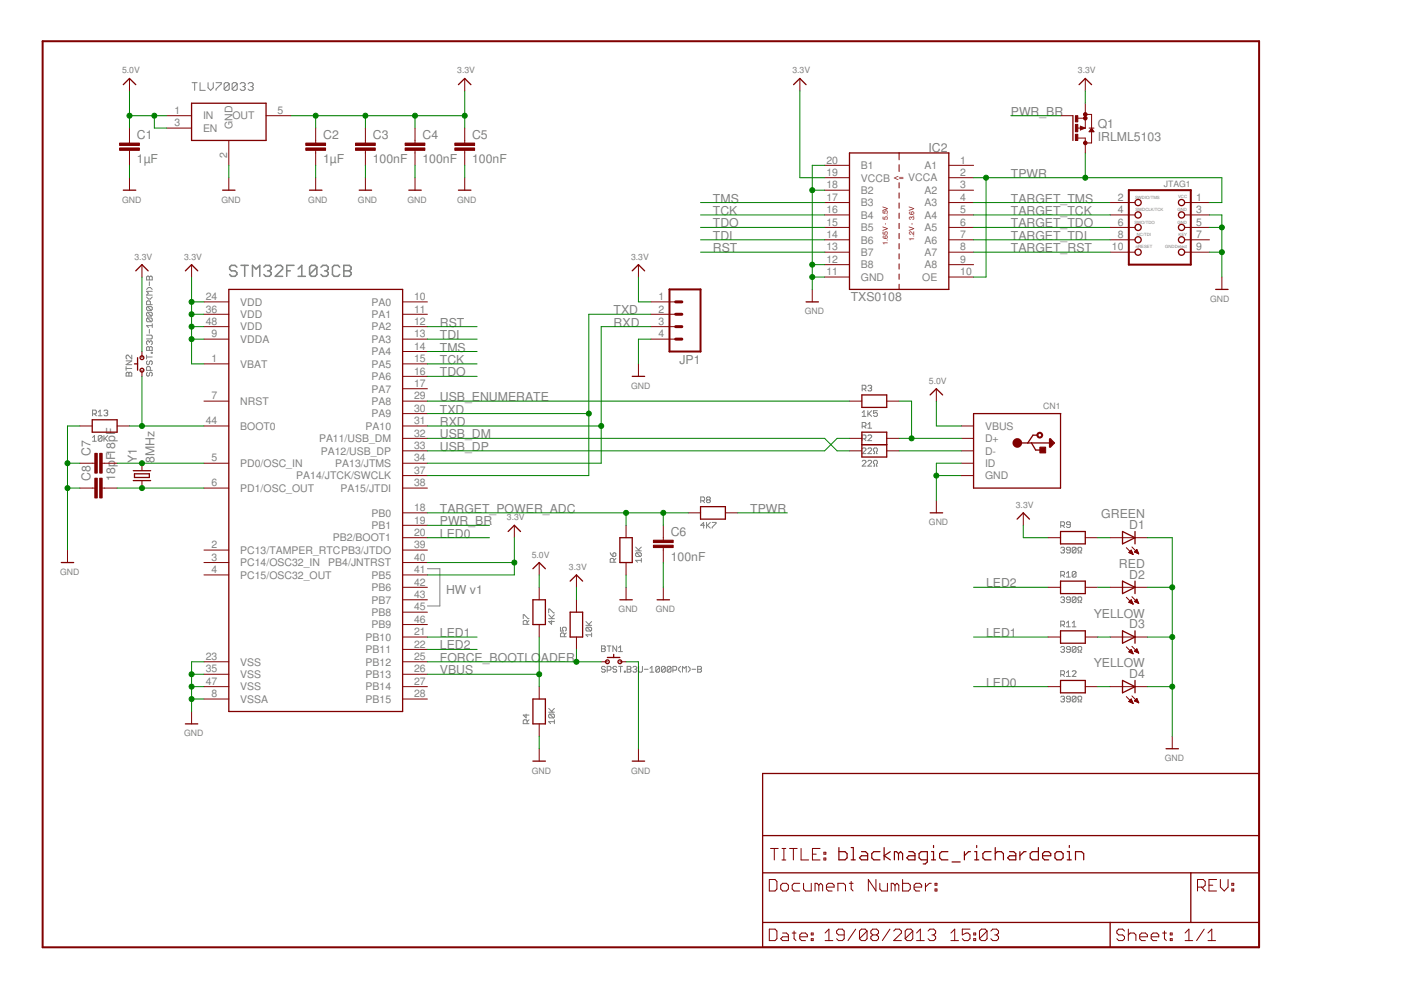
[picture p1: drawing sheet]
<svg xmlns="http://www.w3.org/2000/svg" width="297mm" height="210mm" viewBox="0 0 297 210" stroke-linecap="round" stroke-linejoin="round" font-family="sans-serif">
<g fill="none" stroke="#808080" stroke-width=".32">
<path d="M50.2 56.6l-.4-.3h-.7l-.4 .3v.4l.4 .4h.7l.4 .4v.4l-.4 .4h-.7l-.4-.4M51.1 56.3h1.5M51.9 56.3v2.3M53.5 58.6v-2.3l.8 .7 .8-.7v2.3M55.9 56.6l.4-.3h.8l.4 .3v.4l-.4 .4M56.7 57.4h.4M57.1 57.4l.4 .4v.4l-.4 .4h-.8l-.4-.4M58.4 56.6l.4-.3h.7l.4 .3v.4l-1.5 1.6h1.5M60.8 57.4h.8M62.3 56.3h-1.5v2.3M63.2 58.6h1.5M63.2 57l.8-.7v2.3"/>
<path d="M67.2 56.6l-.4-.3h-.8l-.4 .3v1.6M67.2 56.6v1.6l-.4 .4h-.8l-.4-.4M67.2 56.6l-1.6 1.6M68.1 56.6l.4-.3h.7l.4 .3v.4l-.4 .4M68.8 57.4h.4M69.2 57.4l.4 .4v.4l-.4 .4h-.7l-.4-.4M72 56.6l-.4-.3h-.7l-.4 .3v1.6l.4 .4h.7l.4-.4M72.9 56.3h1.2l.3 .3v.4l-.3 .4 .3 .4v.4l-.3 .4h-1.2zM72.9 57.4h1.2"/>
</g>
<g fill="none" stroke="#808080" stroke-width=".21">
<path d="M40.7 17.5h1.1M41.3 17.5v1.7M42.4 17.5v1.7h1.1M44.1 17.5v1.1l.6 .6 .5-.6v-1.1M45.8 17.5h1.1v.3l-1.1 1.1v.3M48.6 17.8l-.3-.3h-.5l-.3 .3v1.1M48.6 17.8v1.1l-.3 .3h-.5l-.3-.3M48.6 17.8l-1.1 1.1M50.3 17.8l-.3-.3h-.5l-.3 .3v1.1M50.3 17.8v1.1l-.3 .3h-.5l-.3-.3M50.3 17.8l-1.1 1.1M50.9 17.8l.3-.3h.5l.3 .3v.3l-.3 .3"/>
<path d="M51.5 18.4h.2M51.7 18.4l.3 .2v.3l-.3 .3h-.5l-.3-.3M52.6 17.8l.3-.3h.5l.3 .3v.3l-.3 .3M53.1 18.4h.3M53.4 18.4l.3 .2v.3l-.3 .3h-.5l-.3-.3M31.1 58.7l.2-.2 .4 .2 .4-.2 .2 .2v.7h-1.2zM31.7 58.7v.7M31.7 59.8v.8M26.7 76.5h1.2l-1.2 .8h1.2M26.7 77.7v.8M26.7 78.1h1.2M26.9 78.9l.4 .2 .4-.2 .2 .2v.6h-1.2v-.6z"/>
<path d="M27.3 79.1v.6M27.9 75.3v.8l-.8-.8h-.2l-.2 .2v.4l.2 .2M31.1 73.7l.2-.2 .4 .2 .4-.2 .2 .2v.6h-1.2zM31.1 75.3v.8M31.1 71.1h1l.2 .2v.4l-.2 .2h-1M31.1 75.7h1.2M31.1 63l.4 .4h.4l.4-.4M31.1 61.4l.4-.4h.4l.4 .4M31.3 66.2h.8l.2 .2v.4l-.2 .2M31.3 78.9l-.2 .2v.4l.4 .2 .2-.2v-.4l.4-.2 .2 .2v.4l-.2 .2M31.3 65l-.2 .2v.4l.2 .2h.8M31.3 66.2l-.2 .2v.4l.2 .2h.8"/>
<path d="M31.3 67.4l-.2 .2v.4l.2 .2h.8M31.3 76.5l-.2 .2v.4l.2 .2 .4-.2v-.4l.2-.2 .4 .2v.4l-.2 .2M31.3 65h.8l.2 .2v.4l-.2 .2M31.3 67.4h.8l.2 .2v.4l-.2 .2M31.3 67.4l.8 .8M31.3 66.2l.8 .8M31.3 65l.8 .8M31.7 72.5l-.2-.2-.4 .2v.4l.2 .2M31.7 69.8v.9M31.7 72.5v.2M31.7 73.7v.6M31.7 72.5l.2-.2 .4 .2v.4l-.2 .2"/>
<path d="M31.9 64.6v-.6l-.2-.2h-.4l-.2 .2v.6h1.2M31.9 78.5v-.6l-.2-.2h-.4l-.2 .2v.6h1.2M32.1 74.7h.2v.2h-.2zM32.3 68.6v.8M32.3 69h-1.2l.4 .4M32.3 61.8h-1.2l.4 .4-.4 .4h1.2M19.6 92.8l.4-.4v1.2M19.6 93.6h.8M19.6 87.8h.6l.2-.2v-.5l-.2-.1h-.6v1.2M20 87.8l.4 .4M20.8 87.4l.4-.4v1.2M20.8 88.2h.8"/>
<path d="M21.6 92.5v.8l-.2 .3h-.4l-.2-.3M21.6 92.5l-.2-.1h-.4l-.2 .1v.8M21.6 92.5l-.8 .8M22 92.4v1.2M22 87.1l.2-.1h.4l.2 .1-.2 .5M22.2 92.9l.6 .7M22.4 87.6h.2M22.6 87.6l.2 .2-.2 .4h-.4l-.2-.2M22.8 92.4l-.8 .8M182.8 95.2l.2-.2h.4l.2 .2v.2l-.8 .8h.8M182.8 82.5h.6l.2-.2v-.4l-.2-.2h-.6v1.2M182.8 90.4h.6l.2-.2v-.4l-.2-.2h-.6v1.2"/>
<path d="M182.8 93h.6l.2-.2v-.4l-.2-.2h-.6v1.2M182.8 97.8l.2-.2h.4l.2 .2v.2l-.8 .8h.8M182.8 87.5l.4-.4v1.2M182.8 88.3h.8M183.2 90.4l.4 .4M183.2 93l.4 .4M183.2 82.5l.4 .4M184 95.2l.2-.2h.4l.2 .2v.2l-.8 .8h.8M184 81.9l.2-.2h.4l.2 .2-.2 .4M184 92.4l.2-.2h.4l.2 .2v.2l-.8 .8h.8M184 97.8l.2-.2h.4l.2 .2v.2l-.8 .8h.8M184 87.1v1.2"/>
<path d="M184 90l.4-.4v1.2M184 90.8h.8M184.2 87.7l.6 .6M184.4 82.3h.2M184.6 82.3l.2 .2-.2 .4h-.4l-.2-.2M184.8 87.1l-.8 .8M185.2 96.2h.2v-.4l-.2-.2v-.4l.2-.2h.4l.2 .2v.4l-.2 .2v.4h.2M185.2 98.8h.2v-.4l-.2-.2v-.4l.2-.2h.4l.2 .2v.4l-.2 .2v.4h.2M186 87.1h-.8v.6l.4-.2 .4 .2v.4l-.2 .2h-.4l-.2-.2M129.4 117.2l.6 .8M130 117.4l.4-.2 .2 .2v.4l-.2 .2h-.4zM130.2 119.2v-.6l-.2-.2h-.4l-.2 .2v.6h1.2"/>
<path d="M130.6 118.4l-.4 .4M134.8 116.8h1.2M134.8 116l.8 .8M135 117.2h.8l.2 .2v.4l-.2 .2M135 117.2l-.2 .2v.4l.2 .2h.8M135 117.2l.8 .8M136 118.8h-1.2l.4 .4M136 118.4v.8M136 116l-.6 .6M148.6 106.2h.6l.2-.2v-.4l-.2-.2h-.6v1.2M149 106.2l.4 .4M149.4 111.4h-.8l.6-.6v1.2"/>
<path d="M149.8 110.8v1.2M150 106l-.2-.2 .2-.4h.4l.2 .2-.2 .4M150 106l-.2 .2 .2 .4h.4l.2-.2-.2-.4M150 111.4l.6 .6M150 106h.4M150.6 110.8l-.8 .8M151 110.8h.8v.2l-.8 .8v.2M224.9 111.4h.6l.2-.2v-.4l-.2-.2h-.6v1.2M224.9 116.2l.2-.2h.4l.2 .2-.2 .4M225.3 116.6h.2M225.3 111.4l.4 .4M225.5 116.6l.2 .2-.2 .4h-.4l-.2-.2"/>
<path d="M226.9 111.2h-.6l-.2-.2 .2-.4h.4l.2 .2v.9l-.2 .1h-.4l-.2-.1M226.9 116.6h-.6l-.2-.2 .2-.4h.4l.2 .2v.8l-.2 .2h-.4l-.2-.2M228.1 116.2l-.2-.2h-.4l-.2 .2v.8M228.1 116.2v.8l-.2 .2h-.4l-.2-.2M228.1 116.2l-.8 .8M228.5 117.2h.2v-.4l-.2-.2v-.4l.2-.2h.5l.1 .2v.4l-.1 .2v.4h.1M90.6 120.6h2.7v7.9h-2.7M110.9 131.2v-.9h.2l.9 .9h.2M111.8 132.4v-.6l-.3-.2h-.4l-.2 .2v.6h1.3M112.2 131.6l-.4 .4M116.3 129.9v-.8h.2l.8 .8h.2M116.3 131.2h1.2"/>
<path d="M116.3 130.3l.8 .9M116.9 131.6v.8l-.6-.6h1.2M117.5 130.3l-.6 .7M118.8 133v.8h.6l-.2-.4 .2-.4h.4l.3 .2v.4l-.3 .2M119.7 135v-.6l-.3-.2h-.4l-.2 .2v.6h1.3M120.1 134.2l-.4 .4M124.2 132.6h1.2M124.2 131.8l.8 .8M124.4 133h.8l.2 .2v.4l-.2 .2M124.4 133l-.2 .2v.4l.2 .2h.8M124.4 133l.8 .8M125.4 134.6h-1.2l.4 .4"/>
<path d="M125.4 134.2v.8M125.4 131.8l-.6 .6M127.5 136.9h.6l.2 .3-.2 .4 .2 .4-.2 .2h-.6zM127.5 137.6h.6M128.7 136.9h.8M129.1 136.9v1.3M130.7 136.9v1.3l-.8-1.3v1.3M131.1 137.4l.5-.5v1.3M131.1 138.2h.9M224.9 126.8l.2-.2h.4l.2 .2-.2 .4M224.9 122h.6l.2-.2v-.4l-.2-.2h-.6v1.2M224.9 132.5h.6l.2-.2v-.4l-.2-.2h-.6v1.2"/>
<path d="M224.9 137.3l.2-.2h.4l.2 .2-.2 .4M225.3 127.2h.2M225.3 137.7h.2M225.3 122l.4 .4M225.3 132.5l.4 .4M225.5 127.2l.2 .2-.2 .4h-.4l-.2-.2M225.5 137.7l.2 .2-.2 .4h-.4l-.2-.2M226.1 121.6l.4-.4v1.2M226.1 132.1l.4-.4v1.2M226.1 122.4h.8M226.1 132.9h.8M226.9 127.2h-.6l-.2-.2 .2-.4h.4l.2 .2v.8l-.2 .2h-.4l-.2-.2"/>
<path d="M226.9 137.7h-.6l-.2-.2 .2-.4h.4l.2 .2v.8l-.2 .2h-.4l-.2-.2M227.3 132.9h.8M227.3 132.1l.4-.4v1.2M228.1 126.8l-.2-.2h-.4l-.2 .2v.8M228.1 126.8v.8l-.2 .2h-.4l-.2-.2M228.1 121.4l-.2-.2h-.4l-.2 .2v.8M228.1 137.3l-.2-.2h-.4l-.2 .2v.8M228.1 121.4v.8l-.2 .2h-.4l-.2-.2M228.1 137.3v.8l-.2 .2h-.4l-.2-.2M228.1 126.8l-.8 .8M228.1 137.3l-.8 .8M228.1 121.4l-.8 .8"/>
<path d="M228.5 127.8h.2v-.4l-.2-.2v-.4l.2-.2h.5l.1 .2v.4l-.1 .2v.4h.1M228.5 138.3h.2v-.4l-.2-.2v-.4l.2-.2h.5l.1 .2v.4l-.1 .2v.4h.1M111.5 151.4v.8l-.6-.6h1.3M111.8 153.4v-.6l-.3-.2h-.4l-.2 .2v.6h1.3M112.2 152.6l-.4 .4M116.3 151h1.2M116.3 150.2l.8 .8M116.5 151.4h.8l.2 .2v.4l-.2 .2M116.5 151.4l-.2 .2v.4l.2 .2h.8M116.5 151.4l.8 .8M117.5 153h-1.2l.4 .4M117.5 152.6v.8"/>
<path d="M117.5 150.2l-.6 .6M128.3 141.5l-.2-.2h-.4l-.2 .4 .2 .2h.4l.2 .4-.2 .2h-.4l-.2-.2M128.7 142.1h.6l.2-.2v-.4l-.2-.2h-.6v1.2M130.7 141.5l-.1-.2h-.4l-.3 .2 .3 .4h.4l.1 .2-.1 .4h-.4l-.3-.2M131.1 141.3h.9M131.6 141.3v1.2M132.4 142.3h.2v.2h-.2zM133 141.3h.6l.2 .2-.2 .4 .2 .4-.2 .2h-.6zM133 141.9h.6M134.2 141.5l.2-.2h.4l.2 .2-.2 .4M134.6 141.9h.2M134.8 141.9l.2 .2-.2 .4h-.4l-.2-.2"/>
<path d="M135.4 141.3v1l.2 .2h.4l.2-.2v-1M136.6 141.9h.8M137.8 142.5h.8M137.8 141.7l.4-.4v1.2M139.8 141.5l-.2-.2h-.4l-.2 .2v.8M139.8 141.5v.8l-.2 .2h-.4l-.2-.2M139.8 141.5l-.8 .8M141.1 141.5l-.3-.2h-.4l-.1 .2v.8M141.1 141.5v.8l-.3 .2h-.4l-.1-.2M141.1 141.5l-.8 .8M142.3 141.5l-.2-.2h-.4l-.2 .2v.8M142.3 141.5v.8l-.2 .2h-.4l-.2-.2"/>
<path d="M142.3 141.5l-.8 .8M142.7 142.1h.6l.2-.2v-.4l-.2-.2h-.6v1.2M144.3 141.3l-.4 .4v.4l.4 .4M144.7 142.5v-1.2l.4 .4 .4-.4v1.2M145.9 141.3l.4 .4v.4l-.4 .4M146.7 141.9h.8M147.9 141.3h.6l.2 .2-.2 .4 .2 .4-.2 .2h-.6zM147.9 141.9h.6M224.9 143h.6l.2-.2v-.4l-.2-.2h-.6v1.2M224.9 147.8l.2-.2h.4l.2 .2-.2 .4M225.3 148.2h.2M225.3 143l.4 .4"/>
<path d="M225.5 148.2l.2 .2-.2 .4h-.4l-.2-.2M226.1 142.6l.4-.4v1.2M226.1 143.4h.8M226.9 148.2h-.6l-.2-.2 .2-.4h.4l.2 .2v.8l-.2 .2h-.4l-.2-.2M227.3 142.4l.2-.2h.4l.2 .2v.2l-.8 .8h.8M228.1 147.8l-.2-.2h-.4l-.2 .2v.8M228.1 147.8v.8l-.2 .2h-.4l-.2-.2M228.1 147.8l-.8 .8M228.5 148.8h.2v-.4l-.2-.2v-.4l.2-.2h.5l.1 .2v.4l-.1 .2v.4h.1"/>
</g>
<g fill="none" stroke="#800000" stroke-width=".21">
<path d="M27.5 16.6v2.7M98.5 16.6v2.7M169.6 16.6v2.7M230.1 16.6v2.7M27.5 27.2v3.1M27.5 31.9v3.2M27.5 37.7v2.6M35.3 27.2h5.3M35.3 24.5h5.3M48.5 29.8v5.3M48.5 37.7v2.6M56.4 24.5h5.3"/>
<path d="M66.9 27.2v3.1M66.9 31.9v3.2M66.9 37.7v2.6M77.5 27.2v3.1M77.5 31.9v3.2M77.5 37.7v2.6M88 27.2v3.1M88 31.9v3.2M88 37.7v2.6M98.5 27.2v3.1M98.5 31.9v3.2M98.5 37.7v2.6"/>
<path d="M174.8 37.7h5.3M174.8 35.1h5.3M190.6 32.4v1.5M190.6 34.9v1.5M190.6 38.7v1.2M201.2 37.7h5.2M201.2 35.1h5.2M224.9 24.5h2.6M228.5 29.3h1.6v3.1M228.5 27.2h1.6M228.5 25.1h1.6M229.1 26.8l1 .4-1 .4z"/>
<path d="M230.1 21.9v5.3M230.1 24.3h1.3v6h-1.3M230.9 27.2h1M231.4 27.2l.5 .7h-1zM30.1 56.1v2.6M40.6 56.1v2.6M135.4 56.1v2.6M174.8 42.9h5.3M174.8 45.6h5.3M174.8 48.2h5.3M174.8 50.8h5.3M174.8 53.5h5.3"/>
<path d="M174.8 40.3h5.3M174.8 58.7h5.3M174.8 56.1h5.3M190.6 40.9v1.1M190.6 43v1.2M190.6 45.2v1.1M190.6 47.3v1.2M190.6 49.5v1.1M190.6 51.6v1.2M190.6 53.8v1.1M190.6 55.9v1.2M190.6 58.1v1.1"/>
<path d="M201.2 42.9h5.2M201.2 45.6h5.2M201.2 48.2h5.2M201.2 50.8h5.2M201.2 53.5h5.2M201.2 40.3h5.2M201.2 58.7h5.2M201.2 56.1h5.2M235.4 42.9h5.2M235.4 45.6h5.2M235.4 48.2h5.2M235.4 50.8h5.2"/>
<path d="M235.4 53.5h5.2M251.2 42.9h5.2M251.2 45.6h5.2M251.2 48.2h5.2M251.2 50.8h5.2M251.2 53.5h5.2M259.1 58.7v2.7M30.1 74.5v1.3M30.1 78.5v1.3M43.2 64h5.3M43.2 66.6h5.3M43.2 69.3h5.3"/>
<path d="M43.2 71.9h5.3M43.2 77.2h5.3M85.4 64h5.2M85.4 66.6h5.2M85.4 69.3h5.2M85.4 71.9h5.2M85.4 74.5h5.2M85.4 77.2h5.2M85.4 79.8h5.2M135.4 77.2v2.6M138 64h5.3M138 66.6h5.3"/>
<path d="M138 69.3h5.3M138 71.9h5.3M172.2 61.4v2.6M190.6 60.3v1.1M16.9 90.3h2.7M16.9 98.2h3.2M21.7 98.2h3.1M24.8 90.3h2.7M30.1 98.2v1.6M43.2 85h5.3M43.2 90.3h5.3M43.2 98.2h5.3"/>
<path d="M85.4 82.4h5.2M85.4 85h5.2M85.4 87.7h5.2M85.4 90.3h5.2M85.4 92.9h5.2M85.4 95.6h5.2M85.4 98.2h5.2M180.1 85h2.6M180.1 92.9h2.6M180.1 95.6h2.6M188 85h2.6M188 92.9h2.6"/>
<path d="M188 95.6h2.6M198.5 82.4v2.6M203.8 90.3h2.6M203.8 92.9h2.6M203.8 95.6h2.6M203.8 98.2h2.6M14.3 116.6v2.7M16.9 103.5h3.2M21.7 103.5h3.1M30.1 101.9v1.6M43.2 103.5h5.3M43.2 116.6h5.3"/>
<path d="M43.2 119.3h5.3M85.4 100.8h5.2M85.4 103.5h5.2M85.4 108.7h5.2M85.4 111.4h5.2M85.4 114h5.2M85.4 116.6h5.2M85.4 119.3h5.2M109.1 111.4v2.6M114.3 119.3v2.6M132.7 111.4v2.6M132.7 119.3v2.6"/>
<path d="M140.6 111.4v3.1M140.6 116.1v3.2M145.9 108.7h2.6M153.8 108.7h2.6M198.5 106.1v2.6M203.8 100.8h2.6M217 108.7v2.7M222.2 114h2.7M230.1 114h2.6M235.4 114h7.9M238.8 116.1l1.4 1.5M239.4 117.1h.7"/>
<path d="M239.4 117.2h.7M239.5 117h.5M239.6 116.8h.3M239.7 117.3h.5M239.8 116.7h.1M239.8 116.6l.4 1-.9-.4zM240 116l1.4 1.4M240 117.5h.2M240.6 117h.6M240.6 117.1h.7M240.7 116.8h.5M240.8 116.7h.3"/>
<path d="M240.9 117.2h.4M241 116.6h.1M241 116.5l.4 .9-.9-.4zM241.2 117.3h.2M43.2 121.9h5.3M85.4 121.9h5.2M85.4 124.5h5.2M85.4 127.2h5.2M85.4 129.8h5.2M85.4 132.4h5.2M85.4 135.1h5.2M85.4 137.7h5.2"/>
<path d="M114.3 124.5v2.7M114.3 132.4v2.7M122.2 121.9v2.6M122.2 127.2v2.6M122.2 135.1v2.6M132.7 124.5v2.7M140.6 124.5v2.7M222.2 124.5h2.7M222.2 135.1h2.7M230.1 124.5h2.6M230.1 135.1h2.6M235.4 124.5h7.9"/>
<path d="M235.4 135.1h7.9M238.8 126.6l1.4 1.5M238.8 137.2l1.4 1.4M239.3 127.7l.9 .4M239.3 127.7h.8M239.4 138.2h.7M239.5 127.6h.5M239.5 138.3h.6M239.5 138h.5M239.6 127.4h.4M239.6 127.8h.5M239.6 137.9h.3"/>
<path d="M239.7 127.3h.2M239.8 138.4h.4M239.8 137.8h.1M239.8 127.2h.1M239.8 127.2l-.5 .5M239.8 127.2l.4 .9M239.8 137.7l.4 .9-.9-.4zM239.9 127.9h.3M240 126.5l1.4 1.5M240 137l1.4 1.5M240.1 138.5h.1M240.2 128.1h.1"/>
<path d="M240.5 127.6h.8M240.5 127.6l.9 .4M240.6 138h.6M240.6 127.4h.6M240.7 138.2h.6M240.7 137.9h.5M240.8 127.3h.4M240.8 127.7h.5M240.8 137.8h.3M240.9 127.2h.2M240.9 137.6h.2M241 138.3h.3"/>
<path d="M241 127l-.5 .6M241 127l.4 1M241 127h.1M241 137.6l.4 .9-.9-.4zM241.1 127.8h.3M241.3 138.4h.1M241.4 127.9h.1M40.6 150.9v2.6M43.2 143h5.3M43.2 140.3h5.3M43.2 145.6h5.3M43.2 148.2h5.3"/>
<path d="M85.4 143h5.2M85.4 140.3h5.2M85.4 145.6h5.2M85.4 148.2h5.2M114.3 145.6v2.6M114.3 153.5v2.6M114.3 158.7v2.7M127.5 140.3h1.3M131.4 140.3h1.3M135.4 158.7v2.7M222.2 145.6h2.7M230.1 145.6h2.6"/>
<path d="M235.4 145.6h7.9M238.8 147.7l1.4 1.4M239.3 148.8h.8M239.4 148.6h.6M239.6 148.5h.4M239.6 148.9h.5M239.7 148.4h.2M239.8 148.3h.1M239.8 148.2l.4 .9-.9-.4zM239.9 149h.3M240 147.6l1.4 1.4M240.2 149.1h.1"/>
<path d="M240.5 148.6l.9 .4M240.5 148.6l.5-.5 .4 .9M240.5 148.6h.8M240.6 148.5h.6M240.7 148.4h.5M240.8 148.8h.5M240.9 148.3h.2M241 148.1h.1M241.1 148.9h.3M241.4 149h.1M248.5 156.1v2.6M163.4 179.9h1.6"/>
<path d="M164.2 179.9v2.4M165.8 179.9h.8M166.2 179.9v2.4M167.4 179.9h1.6M168.2 179.9v2.4M169.8 179.9v2.4h1.6M173.9 179.9h-1.6v2.4h1.6M163.1 186.5h1.2l.4 .4v1.6l-.4 .4h-1.2zM163.1 197h1.2l.4 .4v1.6l-.4 .4h-1.2zM165.5 187.7l.4-.4h.9l.4 .4v.8l-.4 .4h-.9l-.4-.4zM165.8 182.3h.8M165.9 197.8h.9l.4 .4v1.2h-1.3l-.4-.4 .4-.4h1.3"/>
<path d="M168 197.8h.8M168.4 197.4v1.6l.4 .4M169.6 198.6h1.6v-.4l-.4-.4h-.8l-.4 .4v.8l.4 .4h.8M169.6 187.3h-1.2l-.4 .4v.8l.4 .4h1.2M170.4 187.3v1.2l.4 .4h1.2v-1.6M172 199h.4v.4h-.4zM172 197.8h.4v.4h-.4zM172.3 181.1h.8M173.6 187.7l-.4-.4h-.4v1.6M173.6 187.7v1.2M173.6 187.7l.4-.4 .4 .4v1.2M174.7 181.9h.4v.4h-.4z"/>
<path d="M174.7 180.7h.4v.4h-.4zM174.9 199.4h1.7M174.9 197.8l.8-.8v2.4M175.2 188.1h1.6v-.4l-.4-.4h-.8l-.4 .4v.8l.4 .4h.8M177.7 188.9v-1.6h1.2l.4 .4v1.2M179 198.2h-1.2l-.4-.4v-.4l.4-.4h.8l.4 .4v1.6l-.4 .4h-.8l-.4-.4M180.1 187.3h.8M180.5 186.9v1.6l.4 .4M181.4 197l-1.6 2.4M183.8 197.4v1.6l-.4 .4h-.8l-.4-.4M183.8 197.4l-.4-.4h-.8l-.4 .4v1.6M183.8 197.4l-1.6 1.6"/>
<path d="M185 198.2l-.4 .4v.4l.4 .4h.9l.4-.4v-.4l-.4-.4M185 198.2l-.4-.4v-.4l.4-.4h.9l.4 .4v.4l-.4 .4M185 198.2h.9M185.7 186.5v2.4l-1.6-2.4v2.4M186.5 187.3v1.2l.4 .4h1.3v-1.6M188.7 197l-1.6 2.4M189.5 197.4l.4-.4h.8l.4 .4v.4l-1.6 1.6h1.6M189.8 187.7l-.4-.4h-.4v1.6M189.8 187.7v1.2M189.8 187.7l.4-.4 .4 .4v1.2M191.4 186.5v2.4h1.2l.4-.4v-.8l-.4-.4h-1.2M193.5 197.4v1.6l-.4 .4h-.8l-.4-.4"/>
<path d="M193.5 197.4l-.4-.4h-.8l-.4 .4v1.6M193.5 197.4l-1.6 1.6M193.8 188.1h1.6v-.4l-.4-.4h-.8l-.4 .4v.8l.4 .4h.8M194.3 199.4h1.7M194.3 197.8l.8-.8v2.4M196.2 187.3v1.6M196.8 197.4l.4-.4h.8l.4 .4v.4l-.4 .4M197.4 187.3h-.4l-.8 .8M197.6 198.2h.4M198 198.2l.4 .4v.4l-.4 .4h-.8l-.4-.4M198.2 188.5h.4v.4h-.4zM198.2 187.3h.4v.4h-.4z"/>
<path d="M201.6 199.4h1.6M201.6 197.8l.8-.8v2.4M205.7 197h-1.7v1.2l.8-.4h.4l.5 .4v.8l-.5 .4h-.8l-.4-.4M206.5 199h.4v.4h-.4zM206.5 197.8h.4v.4h-.4zM209.3 197.4v1.6l-.4 .4h-.8l-.4-.4M209.3 197.4l-.4-.4h-.8l-.4 .4v1.6M209.3 197.4l-1.6 1.6M210.1 197.4l.4-.4h.8l.4 .4v.4l-.4 .4M210.9 198.2h.4M211.3 198.2l.4 .4v.4l-.4 .4h-.8l-.4-.4M238.4 197.4l-.4-.4h-.8l-.4 .4v.4l.4 .4h.8l.4 .4v.4l-.4 .4h-.8l-.4-.4"/>
<path d="M239.2 198.2l.4-.4h.8l.4 .4v1.2M239.2 197v2.4M241.6 198.6h1.7v-.4l-.5-.4h-.8l-.4 .4v.8l.4 .4h.8M244.1 198.6h1.6v-.4l-.4-.4h-.8l-.4 .4v.8l.4 .4h.8M246.5 197.8h.8M246.9 197.4v1.6l.4 .4M248.1 199h.4v.4h-.4zM248.1 197.8h.4v.4h-.4zM251.3 199.4h1.6M251.3 197.8l.8-.8v2.4M253.9 188.1h1.2l.4-.4v-.8l-.4-.4h-1.2v2.4M254.7 188.1l.8 .8"/>
<path d="M255.3 197l-1.6 2.4M256.1 199.4h1.6M256.1 197.8l.8-.8v2.4M256.3 187.7h.8M257.9 186.5h-1.6v2.4h1.6M258.7 186.5v1.6l.9 .8 .8-.8v-1.6M261.2 188.5h.4v.4h-.4zM261.2 187.3h.4v.4h-.4z"/>
</g>
<g fill="none" stroke="#800000" stroke-width=".28">
<path d="M26.1 17.9l1.4-1.3 1.3 1.3M97.2 17.9l1.3-1.3 1.3 1.3M168.3 17.9l1.3-1.3 1.3 1.3M228.8 17.9l1.3-1.3 1.3 1.3M40.6 21.9h15.8v7.9h-15.8zM180.1 32.4h21.1v29h-21.1zM227.5 24.5v5.3M229.6 27.2l-.4-.2v.3l.5-.1M231.4 27.4l.3 .4h-.5zM26.1 40.3h2.7M28.8 57.4l1.3-1.3 1.3 1.3M39.3 57.4l1.3-1.3 1.3 1.3"/>
<path d="M47.2 40.3h2.6M65.6 40.3h2.7M76.2 40.3h2.6M86.7 40.3h2.6M97.2 40.3h2.6M134 57.4l1.4-1.3 1.3 1.3M28.5 77.2h.7M29.2 75.8v2.7M48.5 61.4h36.9v89.5h-36.9zM134 79.8h2.7M170.9 64h2.6M257.7 61.4h2.7"/>
<path d="M19.6 89h5.2v2.6h-5.2zM28.3 99.8h3.6M182.7 91.6h5.3v5.3h-5.3zM182.7 83.7h5.3v2.7h-5.3zM182.7 94.3h5.3M197.2 83.7l1.3-1.3 1.4 1.3M215.7 93.9h6.8M218.7 93.9l.9 1.5h1.2M220 92.3h-1l-1.1 1.6M222.5 93.1h.2l.9 .8-.9 .9h-.2zM222.7 93.1v1.5M223.1 93.9l-.2 .4v-.8l.5 .4"/>
<path d="M224.9 87.7v15.8h-18.5v-15.8h18.5M13 119.3h2.6M28.3 101.9h3.6M28.5 100.5h3.2v.7h-3.2zM107.7 112.7l1.4-1.3 1.3 1.3M131.4 114h2.6v5.3h-2.6zM148.5 107.4h5.3v2.7h-5.3zM197.2 108.7h2.7M215.6 110.1l1.4-1.4 1.3 1.4M224.9 112.7h5.2v2.6h-5.2zM238 112.7l2.6 1.3-2.6 1.3zM240.6 112.7v2.6"/>
<path d="M113 127.2h2.6v5.2h-2.6zM113 120.6l1.3-1.3 1.3 1.3M120.9 129.8h2.6v5.3h-2.6zM120.9 123.2l1.3-1.3 1.3 1.3M128.8 139.4h2.6M130.1 138.7v.7M131.4 127.2h2.6M139.3 127.2h2.6M224.9 123.2h5.2v2.7h-5.2zM224.9 133.8h5.2v2.6h-5.2zM238 123.2l2.6 1.3-2.6 1.4zM238 133.8l2.6 1.3-2.6 1.3z"/>
<path d="M240.6 123.2v2.7M240.6 133.8v2.6M39.3 153.5h2.6M113 148.2h2.6v5.3h-2.6zM224.9 144.3h5.2v2.6h-5.2zM238 144.3l2.6 1.3-2.6 1.3zM240.6 144.3v2.6M247.2 158.7h2.7M113 161.4h2.6M134 161.4h2.7M161.7 164h105.3v36.9h-105.3zM161.7 177.2h105.3"/>
<path d="M161.7 185.1h105.3M161.7 195.6h105.3M235.4 195.6v5.3M252.5 185.1v10.5"/>
<circle cx="241.3" cy="45.6" r=".66"/>
<circle cx="241.3" cy="42.9" r=".66"/>
<circle cx="241.3" cy="48.2" r=".66"/>
<circle cx="241.3" cy="50.8" r=".66"/>
<circle cx="241.3" cy="53.5" r=".66"/>
<circle cx="250.5" cy="53.5" r=".66"/>
<circle cx="250.5" cy="42.9" r=".66"/>
<circle cx="250.5" cy="48.2" r=".66"/>
<circle cx="250.5" cy="50.8" r=".66"/>
<circle cx="250.5" cy="45.6" r=".66"/>
<circle cx="30.1" cy="75.8" r=".4"/>
<circle cx="30.1" cy="78.5" r=".4"/>
<circle cx="128.8" cy="140.3" r=".4"/>
<circle cx="131.4" cy="140.3" r=".4"/>
</g>
<g fill="#800000" stroke="#800000" stroke-width=".21">
<circle cx="230.1" cy="24.3" r=".38"/>
<circle cx="230.1" cy="25.1" r=".38"/>
<circle cx="230.1" cy="30.3" r=".38"/>
</g>
<g fill="#800000" stroke="#800000" stroke-width=".21">
<path d="M228 28.5h.5v1.3h-.5z"/>
<path d="M228 24.5h.5v1.3h-.5z"/>
<path d="M228 26.4h.5v1.5h-.5z"/>
<path d="M220.5 94.8h1.2v1.2h-1.2z"/>
<path d="M138.5 115.6h4.2v.5h-4.2z"/>
<path d="M138.5 114.5h4.2v.5h-4.2z"/>
<path d="M21.1 96.1h.6v4.2h-.6z"/>
<path d="M20.1 96.1h.5v4.2h-.5z"/>
<path d="M21.1 101.4h.6v4.2h-.6z"/>
<path d="M20.1 101.4h.5v4.2h-.5z"/>
<path d="M25.4 31.4h4.1v.5h-4.1z"/>
<path d="M25.4 30.3h4.1v.5h-4.1z"/>
<path d="M64.8 31.4h4.2v.5h-4.2z"/>
<path d="M64.8 30.3h4.2v.5h-4.2z"/>
<path d="M75.4 31.4h4.2v.5h-4.2z"/>
<path d="M75.4 30.3h4.2v.5h-4.2z"/>
<path d="M85.9 31.4h4.2v.5h-4.2z"/>
<path d="M85.9 30.3h4.2v.5h-4.2z"/>
<path d="M96.4 31.4h4.2v.5h-4.2z"/>
<path d="M96.4 30.3h4.2v.5h-4.2z"/>
</g>
<path d="M9 8.7h258v192.2h-258zM239.3 40.3h13.2v15.8h-13.2zM141.9 61.4h6.6v13.1h-6.6z" fill="none" stroke="#800000" stroke-width=".42"/>
<g fill="none" stroke="#800000" stroke-width=".25">
<path d="M177.9 179.7v2.6h1.3l.4-.4v-.9l-.4-.4h-1.3M180.5 179.7h.4v2.6M187.5 179.7v2.6M197.9 179.3v.4M207.1 179.3v.4M211 179.7v2.6M220.2 179.7v2.6h-1.3l-.5-.4v-.9l.5-.4h1.3M226.7 179.3v.4M180.5 182.3h.8M182.6 180.6h.9l.5 .4v1.3h-1.4l-.4-.4 .4-.5h1.4M186.6 180.6h-1.3l-.5 .4v.9l.5 .4h1.3M188.8 180.6l-1.3 .8 1.3 .9"/>
<path d="M190.5 181l-.4-.4h-.5v1.7M190.5 181v1.3M190.5 181l.4-.4 .5 .4v1.3M192.7 180.6h.8l.5 .4v1.3h-1.3l-.4-.4 .4-.5h1.3M196.6 182.3h-1.3l-.4-.4v-.9l.4-.4h1.3v2.2l-.4 .4h-.5M197.5 182.3h.9M197.5 180.6h.4v1.7M201 180.6h-1.3l-.5 .4v.9l.5 .4h1.3M201.8 182.8h1.8M204.5 180.6v1.7M205.8 180.6h-.5l-.8 .8M206.7 182.3h.8"/>
<path d="M206.7 180.6h.4v1.7M210.1 180.6h-1.3l-.4 .4v.9l.4 .4h1.3M211 181l.4-.4h.9l.4 .4v1.3M214.1 180.6h.8l.5 .4v1.3h-1.3l-.5-.4 .5-.5h1.3M216.2 180.6v1.7M217.6 180.6h-.5l-.9 .8M221 181.4h1.8v-.4l-.4-.4h-.9l-.5 .4v.9l.5 .4h.9M223.7 181l.4-.4h.9l.4 .4v.9l-.4 .4h-.9l-.4-.4zM226.3 182.3h.8M226.3 180.6h.4v1.7M228 182.3v-1.7h1.3l.5 .4v1.3"/>
</g>
<g fill="none" stroke="#800000" stroke-width="1">
<circle cx="215.7" cy="93.9" r=".51"/>
<circle cx="220.5" cy="92.3" r=".21"/>
</g>
<path d="M143.3 69.3h1.3M143.3 66.6h1.3M143.3 64h1.3M143.3 71.9h1.3" fill="none" stroke="#800000" stroke-width=".63"/>
<g fill="none" stroke="#008000" stroke-width=".21">
<path d="M27.5 19.3v7.9M98.5 19.3v7.9M169.6 19.3v18.4h5.2M230.1 19.3v2.6M27.5 35.1v2.6M27.5 24.5h7.8M32.7 24.5v2.7h2.6M48.5 35.1v2.6M61.7 24.5h36.8M66.9 24.5v2.7M66.9 35.1v2.6M77.5 24.5v2.7"/>
<path d="M77.5 35.1v2.6M88 24.5v2.7M88 35.1v2.6M98.5 35.1v2.6M174.8 35.1h-2.6v26.3M206.4 37.7h52.7v5.2h-2.7M209.1 37.7v21h-2.7M214.3 24.5h10.6M230.1 32.4v5.3M30.1 58.7v15.8M40.6 58.7v18.5h2.6M135.4 58.7v5.3h2.6"/>
<path d="M148.5 45.6h26.3M148.5 48.2h26.3M148.5 53.5h26.3M148.5 50.8h26.3M148.5 42.9h26.3M172.2 58.7h2.6M172.2 56.1h2.6M172.2 40.3h2.6M206.4 45.6h29M206.4 48.2h29M206.4 53.5h29M206.4 50.8h29"/>
<path d="M206.4 42.9h29M256.4 45.6h2.7v13.1M256.4 48.2h2.7M256.4 53.5h2.7M30.1 79.8v10.5M40.6 71.9h2.6M40.6 69.3h2.6M40.6 66.6h2.6M40.6 64h2.6M90.6 71.9h10.6M90.6 69.3h10.6M90.6 74.5h10.6"/>
<path d="M90.6 77.2h10.6M90.6 79.8h10.6M138 69.3h-10.5v28.9h-36.9M138 66.6h-13.2v34.2h-34.2M138 71.9h-2.6v5.3M14.3 98.2h2.6M16.9 90.3h-2.6v26.3M24.8 98.2h18.4M27.5 90.3h15.7M90.6 90.3h36.9M90.6 85h89.5M90.6 92.9h84.2l2.7 2.7h2.6"/>
<path d="M90.6 87.7h34.2M180.1 92.9h-2.6l-2.7 2.7h-84.2M190.6 85h2.7v7.9M190.6 92.9h13.2M190.6 95.6h13.2M198.5 85v5.3h5.3M203.8 98.2h-5.3v7.9M14.3 103.5h2.6M24.8 103.5h18.4M90.6 114h13.2M90.6 111.4h13.2M90.6 108.7h55.3"/>
<path d="M90.6 119.3h18.5M109.1 114v7.9h-18.5M132.7 108.7v2.7M140.6 108.7v2.7M140.6 119.3v5.2M156.4 108.7h10.5M198.5 100.8h5.3M217 111.4v2.6h5.2M232.7 114h2.7M243.3 114h5.2v42.1M90.6 135.1h10.6M90.6 137.7h10.6"/>
<path d="M114.3 121.9v2.6M114.3 135.1v10.5M122.2 124.5v2.7M122.2 137.7v2.6M132.7 121.9v2.6M206.4 135.1h15.8M206.4 124.5h15.8M232.7 135.1h2.7M232.7 124.5h2.7M243.3 135.1h5.2M243.3 124.5h5.2M40.6 148.2h2.6"/>
<path d="M40.6 145.6h2.6M40.6 143h2.6M43.2 140.3h-2.6v10.6M90.6 140.3h36.9M90.6 143h23.7M114.3 156.1v2.6M132.7 140.3h2.7v18.4M206.4 145.6h15.8M232.7 145.6h2.7M243.3 145.6h5.2"/>
</g>
<g fill="#008000" stroke="#008000" stroke-width=".21">
<circle cx="40.6" cy="148.2" r=".53"/>
<circle cx="40.6" cy="145.6" r=".53"/>
<circle cx="40.6" cy="143" r=".53"/>
<circle cx="259.1" cy="53.5" r=".53"/>
<circle cx="259.1" cy="48.2" r=".53"/>
<circle cx="198.5" cy="100.8" r=".53"/>
<circle cx="172.2" cy="56.1" r=".53"/>
<circle cx="172.2" cy="58.7" r=".53"/>
<circle cx="172.2" cy="40.3" r=".53"/>
<circle cx="14.3" cy="103.5" r=".53"/>
<circle cx="14.3" cy="98.2" r=".53"/>
<circle cx="248.5" cy="124.5" r=".53"/>
<circle cx="248.5" cy="135.1" r=".53"/>
<circle cx="248.5" cy="145.6" r=".53"/>
<circle cx="30.1" cy="98.2" r=".53"/>
<circle cx="209.1" cy="37.7" r=".53"/>
<circle cx="230.1" cy="37.7" r=".53"/>
<circle cx="127.5" cy="90.3" r=".53"/>
<circle cx="124.8" cy="87.7" r=".53"/>
<circle cx="40.6" cy="64" r=".53"/>
<circle cx="40.6" cy="66.6" r=".53"/>
<circle cx="40.6" cy="69.3" r=".53"/>
<circle cx="40.6" cy="71.9" r=".53"/>
<circle cx="109.1" cy="119.3" r=".53"/>
<circle cx="66.9" cy="24.5" r=".53"/>
<circle cx="77.5" cy="24.5" r=".53"/>
<circle cx="88" cy="24.5" r=".53"/>
<circle cx="98.5" cy="24.5" r=".53"/>
<circle cx="193.3" cy="92.9" r=".53"/>
<circle cx="27.5" cy="24.5" r=".53"/>
<circle cx="32.7" cy="24.5" r=".53"/>
<circle cx="114.3" cy="143" r=".53"/>
<circle cx="122.2" cy="140.3" r=".53"/>
<circle cx="132.7" cy="108.7" r=".53"/>
<circle cx="140.6" cy="108.7" r=".53"/>
<circle cx="30.1" cy="103.5" r=".53"/>
<circle cx="30.1" cy="90.3" r=".53"/>
</g>
<g font-size="2.6" fill="#808080">
<text x="29" y="29.4">C1</text>
<text x="68.5" y="29.4">C2</text>
<text x="79" y="29.4">C3</text>
<text x="89.6" y="29.4">C4</text>
<text x="100.1" y="29.4">C5</text>
<text x="214.3" y="24.5">PWR_BR</text>
<text x="232.7" y="29.8">IRLML5103</text>
<text x="232.7" y="27.2">Q1</text>
<text x="29" y="34.7">1µF</text>
<text x="68.5" y="34.7">1µF</text>
<text x="79" y="34.7">100nF</text>
<text x="89.6" y="34.7">100nF</text>
<text x="100.1" y="34.7">100nF</text>
<text x="196.9" y="32.2">IC2</text>
<text x="214.3" y="37.7">TPWR</text>
<text x="151.2" y="42.9">TMS</text>
<text x="151.2" y="45.6">TCK</text>
<text x="214.3" y="42.9">TARGET_TMS</text>
<text x="214.3" y="45.6">TARGET_TCK</text>
<text x="151.2" y="53.5">RST</text>
<text x="151.2" y="50.8">TDI</text>
<text x="151.2" y="48.2">TDO</text>
<text x="214.3" y="48.2">TARGET_TDO</text>
<text x="214.3" y="50.8">TARGET_TDI</text>
<text x="214.3" y="53.5">TARGET_RST</text>
<text x="180.4" y="63.7">TXS0108</text>
<text x="93.3" y="69.3">RST</text>
<text x="93.3" y="71.9">TDI</text>
<text x="130.1" y="69.3">RXD</text>
<text x="130.1" y="66.6">TXD</text>
<text x="93.3" y="74.5">TMS</text>
<text x="93.3" y="77.2">TCK</text>
<text x="144" y="77.2">JP1</text>
<text x="93.3" y="79.8">TDO</text>
<text x="93.3" y="85.1">USB_ENUMERATE</text>
<text x="93.3" y="87.7">TXD</text>
<text x="93.3" y="93">USB_DM</text>
<text x="93.3" y="95.6">USB_DP</text>
<text x="93.3" y="90.3">RXD</text>
<text x="19.2" y="101.9" transform="rotate(-90 19.2 101.9)">C8</text>
<text x="19.2" y="96.6" transform="rotate(-90 19.2 96.6)">C7</text>
<text x="24.4" y="101.9" transform="rotate(-90 24.4 101.9)">18p</text>
<text x="24.4" y="97.6" transform="rotate(-90 24.4 97.6)">F18pF</text>
<text x="29" y="98.2" transform="rotate(-90 29 98.2)">Y1</text>
<text x="32.7" y="98.2" transform="rotate(-90 32.7 98.2)">8MHz</text>
<text x="93.3" y="111.4">PWR_BR</text>
<text x="93.3" y="108.7">TARGET_POWER_ADC</text>
<text x="142.2" y="113.6">C6</text>
<text x="159.1" y="108.7">TPWR</text>
<text x="233.5" y="109.9">GREEN</text>
<text x="239.4" y="112.2">D1</text>
<text x="93.3" y="114">LED0</text>
<text x="142.2" y="118.9">100nF</text>
<text x="94.6" y="125.8">HW v1</text>
<text x="209.1" y="124.5">LED2</text>
<text x="237.2" y="120.5">RED</text>
<text x="239.4" y="122.7">D2</text>
<text x="231.9" y="131">YELLOW</text>
<text x="93.3" y="137.7">LED2</text>
<text x="93.3" y="135.1">LED1</text>
<text x="209.1" y="135.1">LED1</text>
<text x="239.4" y="133.2">D3</text>
<text x="93.3" y="143">VBUS</text>
<text x="93.3" y="140.3">FORCE_BOOTLO</text>
<text x="114.7" y="140.3">ADER</text>
<text x="231.9" y="141.5">YELLOW</text>
<text x="239.4" y="143.7">D4</text>
<text x="209.1" y="145.6">LED0</text>
</g>
<g font-size="2.2" fill="#808080">
<text x="37" y="26.8">3</text>
<text x="37" y="24.2">1</text>
<text x="43" y="27.9">EN</text>
<text x="43" y="25.3">IN</text>
<text x="49.3" y="25.3">OUT</text>
<text x="49.3" y="27.4" transform="rotate(-90 49.3 27.4)">GND</text>
<text x="58.8" y="24.2">5</text>
<text x="48.1" y="33.4" transform="rotate(-90 48.1 33.4)">2</text>
<text x="175.2" y="34.7">20</text>
<text x="182.5" y="35.9">B1</text>
<text x="196" y="35.8">A1</text>
<text x="203.6" y="34.7">1</text>
<text x="175.2" y="37.3">19</text>
<text x="175.2" y="39.9">18</text>
<text x="182.5" y="38.5">VCCB</text>
<text x="182.5" y="41.1">B2</text>
<text x="192.6" y="38.5">VCCA</text>
<text x="196" y="41.1">A2</text>
<text x="203.6" y="37.3">2</text>
<text x="203.6" y="39.9">3</text>
<text x="175.2" y="42.6">17</text>
<text x="175.2" y="45.2">16</text>
<text x="175.2" y="47.8">15</text>
<text x="182.5" y="43.7">B3</text>
<text x="182.5" y="46.4">B4</text>
<text x="196" y="43.7">A3</text>
<text x="196" y="46.4">A4</text>
<text x="203.6" y="42.6">4</text>
<text x="203.6" y="45.2">5</text>
<text x="203.6" y="47.8">6</text>
<text x="237" y="42.6">2</text>
<text x="237" y="45.2">4</text>
<text x="237" y="47.8">6</text>
<text x="253.6" y="42.6">1</text>
<text x="253.6" y="45.2">3</text>
<text x="253.6" y="47.8">5</text>
<text x="175.2" y="50.5">14</text>
<text x="175.2" y="53.1">13</text>
<text x="182.5" y="49">B5</text>
<text x="182.5" y="51.6">B6</text>
<text x="196" y="49">A5</text>
<text x="196" y="51.6">A6</text>
<text x="203.6" y="50.5">7</text>
<text x="203.6" y="53.1">8</text>
<text x="235.7" y="53.1">10</text>
<text x="237" y="50.5">8</text>
<text x="253.6" y="50.5">7</text>
<text x="253.6" y="53.1">9</text>
<text x="175.2" y="58.4">11</text>
<text x="175.2" y="55.7">12</text>
<text x="182.5" y="59.5">GND</text>
<text x="182.5" y="54.3">B7</text>
<text x="182.5" y="56.9">B8</text>
<text x="195.5" y="59.5">OE</text>
<text x="196" y="54.3">A7</text>
<text x="196" y="56.9">A8</text>
<text x="203.6" y="58.4">10</text>
<text x="203.6" y="55.7">9</text>
<text x="43.6" y="63.6">24</text>
<text x="50.9" y="64.8">VDD</text>
<text x="78.7" y="64.8">PA0</text>
<text x="87.8" y="63.6">10</text>
<text x="139.6" y="63.6">1</text>
<text x="43.6" y="66.3">36</text>
<text x="43.6" y="68.9">48</text>
<text x="44.9" y="71.5">9</text>
<text x="50.9" y="67.4">VDD</text>
<text x="50.9" y="70.1">VDD</text>
<text x="78.7" y="67.4">PA1</text>
<text x="78.7" y="70.1">PA2</text>
<text x="87.8" y="66.3">11</text>
<text x="87.8" y="68.9">12</text>
<text x="87.8" y="71.5">13</text>
<text x="139.6" y="66.3">2</text>
<text x="139.6" y="68.9">3</text>
<text x="139.6" y="71.5">4</text>
<text x="44.9" y="76.8">1</text>
<text x="50.9" y="72.7">VDDA</text>
<text x="50.9" y="78">VBAT</text>
<text x="78.7" y="72.7">PA3</text>
<text x="78.7" y="75.3">PA4</text>
<text x="78.7" y="78">PA5</text>
<text x="87.8" y="74.2">14</text>
<text x="87.8" y="76.8">15</text>
<text x="78.7" y="80.6">PA6</text>
<text x="78.7" y="83.2">PA7</text>
<text x="87.8" y="79.4">16</text>
<text x="87.8" y="82.1">17</text>
<text x="43.6" y="90">44</text>
<text x="44.9" y="84.7">7</text>
<text x="50.9" y="85.8">NRST</text>
<text x="78.7" y="85.9">PA8</text>
<text x="78.7" y="88.5">PA9</text>
<text x="87.8" y="84.7">29</text>
<text x="87.8" y="87.3">30</text>
<text x="87.8" y="90">31</text>
<text x="50.9" y="91.1">BOOT0</text>
<text x="67.6" y="93.7">PA11/USB_DM</text>
<text x="77.5" y="91.1">PA10</text>
<text x="87.8" y="92.6">32</text>
<text x="87.8" y="95.2">33</text>
<text x="208.8" y="93.7">D+</text>
<text x="208.8" y="91.1">VBUS</text>
<text x="44.9" y="97.8">5</text>
<text x="50.9" y="99">PD0/OSC_IN</text>
<text x="62.8" y="101.6">PA14/JTCK/SWCLK</text>
<text x="68" y="96.4">PA12/USB_DP</text>
<text x="71.1" y="99">PA13/JTMS</text>
<text x="87.8" y="97.8">34</text>
<text x="87.8" y="100.5">37</text>
<text x="208.8" y="96.4">D-</text>
<text x="208.8" y="101.6">GND</text>
<text x="208.8" y="99">ID</text>
<text x="44.9" y="103.1">6</text>
<text x="50.9" y="104.3">PD1/OSC_OUT</text>
<text x="72.2" y="104.3">PA15/JTDI</text>
<text x="87.8" y="103.1">38</text>
<text x="78.7" y="109.5">PB0</text>
<text x="78.7" y="112.2">PB1</text>
<text x="87.8" y="108.4">18</text>
<text x="87.8" y="111">19</text>
<text x="87.8" y="113.6">20</text>
<text x="44.9" y="118.9">3</text>
<text x="44.9" y="116.3">2</text>
<text x="50.9" y="117.4">PC13/TAMPER_RTCPB3/JTDO</text>
<text x="70.6" y="114.8">PB2/BOOT1</text>
<text x="87.8" y="116.3">39</text>
<text x="87.8" y="118.9">40</text>
<text x="44.9" y="121.5">4</text>
<text x="50.9" y="122.7">PC15/OSC32_OUT</text>
<text x="50.9" y="120.1">PC14/OSC32_IN</text>
<text x="69.6" y="120.1">PB4/JNTRST</text>
<text x="78.7" y="122.7">PB5</text>
<text x="78.7" y="125.3">PB6</text>
<text x="87.8" y="121.5">41</text>
<text x="87.8" y="124.2">42</text>
<text x="78.7" y="128">PB7</text>
<text x="78.7" y="130.6">PB8</text>
<text x="87.8" y="126.8">43</text>
<text x="87.8" y="129.4">45</text>
<text x="77.5" y="135.9">PB10</text>
<text x="78.7" y="133.2">PB9</text>
<text x="87.8" y="132.1">46</text>
<text x="87.8" y="134.7">21</text>
<text x="87.8" y="137.3">22</text>
<text x="43.6" y="142.6">35</text>
<text x="43.6" y="140">23</text>
<text x="50.9" y="143.7">VSS</text>
<text x="50.9" y="141.1">VSS</text>
<text x="77.5" y="138.5">PB11</text>
<text x="77.5" y="143.8">PB13</text>
<text x="77.5" y="141.1">PB12</text>
<text x="87.8" y="142.6">26</text>
<text x="87.8" y="140">25</text>
<text x="43.6" y="145.2">47</text>
<text x="44.9" y="147.8">8</text>
<text x="50.9" y="149">VSSA</text>
<text x="50.9" y="146.4">VSS</text>
<text x="77.5" y="146.4">PB14</text>
<text x="77.5" y="149">PB15</text>
<text x="87.8" y="145.2">27</text>
<text x="87.8" y="147.8">28</text>
</g>
<g font-size="1.8" fill="#808080">
<text x="25.9" y="15.6">5.0V</text>
<text x="96.9" y="15.6">3.3V</text>
<text x="168" y="15.6">3.3V</text>
<text x="228.5" y="15.6">3.3V</text>
<text x="246.7" y="39.7">JTAG1</text>
<text x="25.9" y="42.9">GND</text>
<text x="46.9" y="42.9">GND</text>
<text x="65.4" y="42.9">GND</text>
<text x="75.9" y="42.9">GND</text>
<text x="86.4" y="42.9">GND</text>
<text x="96.9" y="42.9">GND</text>
<text x="28.5" y="55.1">3.3V</text>
<text x="39" y="55.1">3.3V</text>
<text x="133.8" y="55.1">3.3V</text>
<text x="256.6" y="64">GND</text>
<text x="170.6" y="66.6">GND</text>
<text x="133.8" y="82.4">GND</text>
<text x="197" y="81.4">5.0V</text>
<text x="221.2" y="86.6">CN1</text>
<text x="215.4" y="107.7">3.3V</text>
<text x="107.5" y="110.3">3.3V</text>
<text x="197" y="111.4">GND</text>
<text x="112.7" y="118.2">5.0V</text>
<text x="12.7" y="121.9">GND</text>
<text x="120.6" y="120.8">3.3V</text>
<text x="131.2" y="129.8">GND</text>
<text x="139.1" y="129.8">GND</text>
<text x="39" y="156.1">GND</text>
<text x="247" y="161.4">GND</text>
<text x="112.7" y="164">GND</text>
<text x="133.8" y="164">GND</text>
</g>
<text font-size="1.8" fill="#800000" x="189.5" y="38.2">&lt;=</text>
<g font-size="1.5" fill="#800000">
<text x="188.3" y="51.9" transform="rotate(-90 188.3 51.9)">1.65V - 5.5V</text>
<text x="193.8" y="51.1" transform="rotate(-90 193.8 51.1)">1.2V - 3.6V</text>
</g>
<g font-size=".9" fill="#808080">
<text x="249.8" y="41.9">VCC</text>
<text x="240.5" y="47.4">SWO/TDO</text>
<text x="240.7" y="42.2">SWDIO/TMS</text>
<text x="240.7" y="44.8">SWDCLK/TCK</text>
<text x="249.7" y="44.8">GND</text>
<text x="249.7" y="47.4">GND</text>
<text x="240.8" y="52.7">nRESET</text>
<text x="241" y="50.1">NC/TDI</text>
<text x="247" y="52.7">GNDDetect</text>
<text x="249.9" y="50.1">KEY</text>
</g>
</svg>
